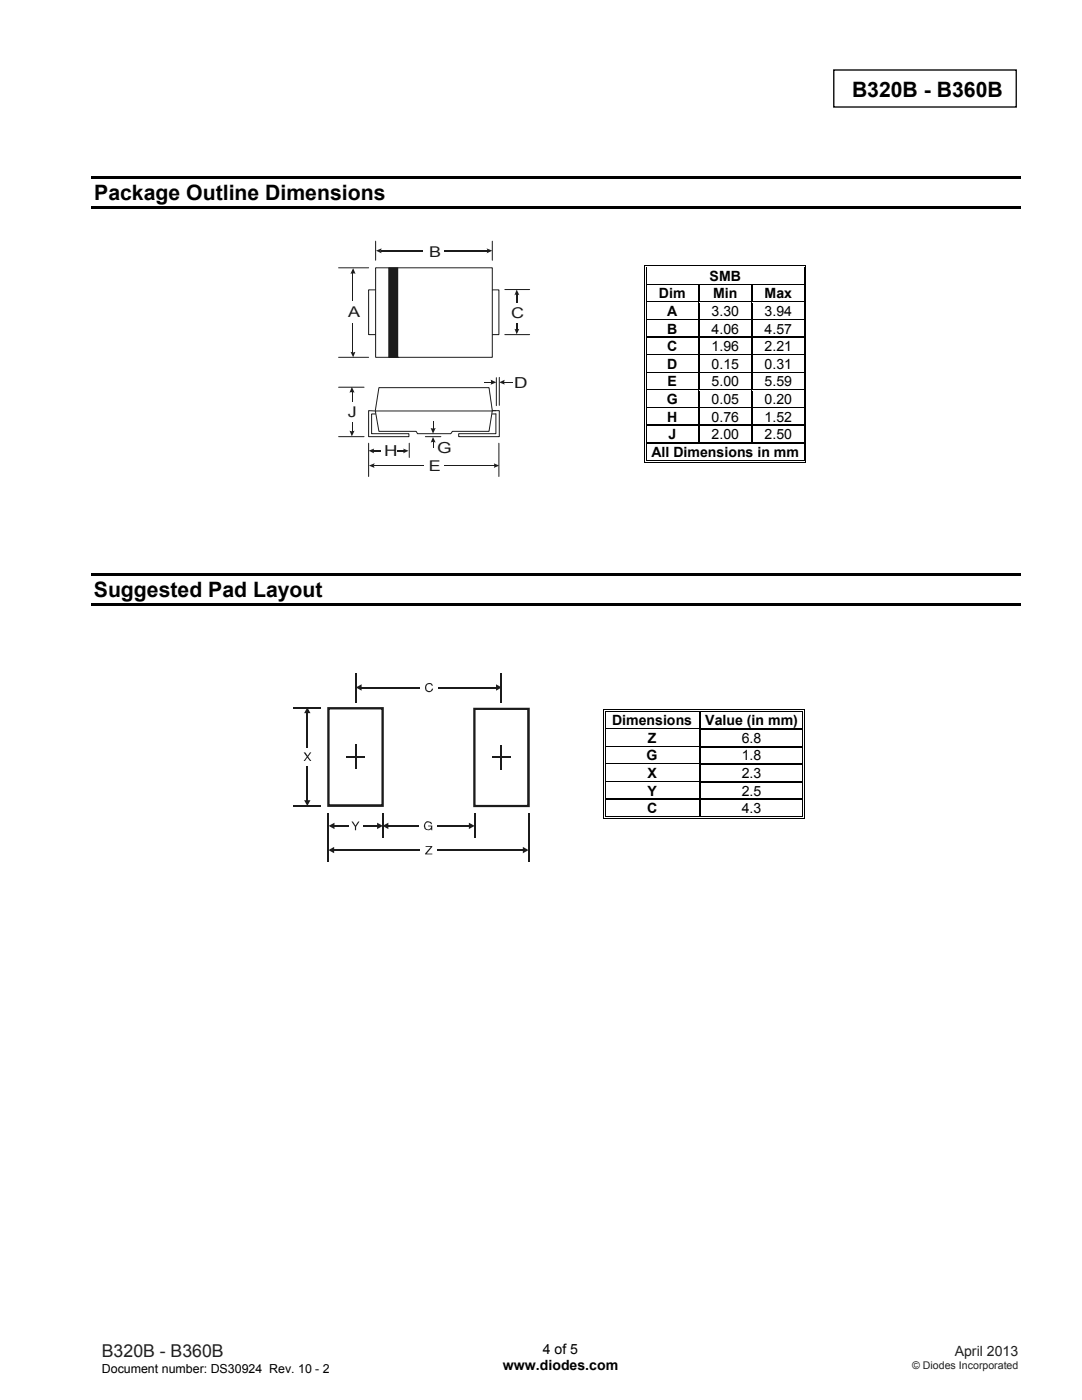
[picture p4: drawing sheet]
<svg xmlns="http://www.w3.org/2000/svg" width="216mm" height="279mm" viewBox="0 0 216 279" stroke-linecap="round" stroke-linejoin="round" font-family="sans-serif">
<path d="M166.4 14h36.4v7.4h-36.4z" fill="none" stroke="#000" stroke-width=".26"/>
<path d="M18.3 35.1h185.4v.5h-185.4zM18.3 41.2h185.4v.5h-185.4zM18.2 114.3h185.5v.6h-185.5zM18.2 120.4h185.5v.5h-185.5z" fill="#000"/>
<g fill="#fff">
<path d="M129.1 53.4h31.3v3.3h-31.3z"/>
<path d="M129.2 53.4h31.1v3.3h-31.1z"/>
</g>
<path d="M128.6 52.9h.2v.5h-.2zM128.6 52.9h.5v.2h-.5zM128.9 53.3h.2v.1h-.2z" fill="#000"/>
<path d="M129.1 53h31.3M129.1 53.3h31.3" fill="none" stroke="#000" stroke-width=".2"/>
<path d="M129.1 53.4h31.3z" fill="#fff"/>
<path d="M160.4 52.9h.5v.2h-.5zM160.4 53.3h.1v.1h-.1zM160.7 52.9h.2v.5h-.2z" fill="#000"/>
<path d="M128.7 53.4v3.3M129 53.4v3.3M160.4 53.4v3.3M160.8 53.4v3.3" fill="none" stroke="#000" stroke-width=".2"/>
<g fill="#fff">
<path d="M129.1 57h10.2v3.2h-10.2z"/>
<path d="M129.2 57h9.9v3.2h-9.9z"/>
<path d="M139.6 57h10.3v3.2h-10.3z"/>
<path d="M139.8 57h9.9v3.2h-9.9z"/>
<path d="M150.2 57h10.2v3.2h-10.2z"/>
<path d="M150.4 57h9.9v3.2h-9.9z"/>
</g>
<path d="M128.6 56.7h.2v.3h-.2zM128.9 56.7h.2v.3h-.2z" fill="#000"/>
<path d="M129.1 56.8h10.2" fill="none" stroke="#000" stroke-width=".25"/>
<path d="M129.1 56.9l10.2 .1z" fill="#fff"/>
<path d="M139.3 56.7h.3v.3h-.3z" fill="#000"/>
<path d="M139.6 56.8h10.3" fill="none" stroke="#000" stroke-width=".25"/>
<path d="M139.6 56.9l10.3 .1z" fill="#fff"/>
<path d="M149.9 56.7h.3v.3h-.3z" fill="#000"/>
<path d="M150.2 56.8h10.2" fill="none" stroke="#000" stroke-width=".25"/>
<path d="M150.2 56.9l10.2 .1z" fill="#fff"/>
<path d="M160.4 56.7h.1v.3h-.1zM160.7 56.7h.2v.3h-.2z" fill="#000"/>
<path d="M128.7 57v3.2M129 57v3.2M160.4 57v3.2M160.8 57v3.2" fill="none" stroke="#000" stroke-width=".2"/>
<path d="M139.4 57v3.2M150 57v3.2" fill="none" stroke="#000" stroke-width=".25"/>
<g fill="#fff">
<path d="M129.1 60.5h10.2v3.2h-10.2z"/>
<path d="M129.2 60.5h9.9v3.2h-9.9z"/>
<path d="M139.6 60.5h10.3v3.2h-10.3z"/>
<path d="M139.8 60.5h9.9v3.2h-9.9z"/>
<path d="M150.2 60.5h10.2v3.2h-10.2z"/>
<path d="M150.4 60.5h9.9v3.2h-9.9z"/>
</g>
<path d="M128.6 60.2h.2v.3h-.2zM128.9 60.2h.2v.3h-.2z" fill="#000"/>
<path d="M129.1 60.3h10.2" fill="none" stroke="#000" stroke-width=".25"/>
<path d="M129.1 60.5h10.2z" fill="#fff"/>
<path d="M139.3 60.2h.3v.3h-.3z" fill="#000"/>
<path d="M139.6 60.3h10.3" fill="none" stroke="#000" stroke-width=".25"/>
<path d="M139.6 60.5h10.3z" fill="#fff"/>
<path d="M149.9 60.2h.3v.3h-.3z" fill="#000"/>
<path d="M150.2 60.3h10.2" fill="none" stroke="#000" stroke-width=".25"/>
<path d="M150.2 60.5h10.2z" fill="#fff"/>
<path d="M160.4 60.2h.1v.3h-.1zM160.7 60.2h.2v.3h-.2z" fill="#000"/>
<path d="M128.7 60.5v3.2M129 60.5v3.2M160.4 60.5v3.2M160.8 60.5v3.2" fill="none" stroke="#000" stroke-width=".2"/>
<path d="M139.4 60.5v3.2M150 60.5v3.2" fill="none" stroke="#000" stroke-width=".25"/>
<g fill="#fff">
<path d="M129.1 64h10.2v3.2h-10.2z"/>
<path d="M129.2 64h9.9v3.2h-9.9z"/>
<path d="M139.6 64h10.3v3.2h-10.3z"/>
<path d="M139.8 64h9.9v3.2h-9.9z"/>
<path d="M150.2 64h10.2v3.2h-10.2z"/>
<path d="M150.4 64h9.9v3.2h-9.9z"/>
</g>
<path d="M128.6 63.7h.2v.3h-.2zM128.9 63.7h.2v.3h-.2z" fill="#000"/>
<path d="M129.1 63.8h10.2" fill="none" stroke="#000" stroke-width=".25"/>
<path d="M129.1 64h10.2z" fill="#fff"/>
<path d="M139.3 63.7h.3v.3h-.3z" fill="#000"/>
<path d="M139.6 63.8h10.3" fill="none" stroke="#000" stroke-width=".25"/>
<path d="M139.6 64h10.3z" fill="#fff"/>
<path d="M149.9 63.7h.3v.3h-.3z" fill="#000"/>
<path d="M150.2 63.8h10.2" fill="none" stroke="#000" stroke-width=".25"/>
<path d="M150.2 64h10.2z" fill="#fff"/>
<path d="M160.4 63.7h.1v.3h-.1zM160.7 63.7h.2v.3h-.2z" fill="#000"/>
<path d="M128.7 64v3.2M129 64v3.2M160.4 64v3.2M160.8 64v3.2" fill="none" stroke="#000" stroke-width=".2"/>
<path d="M139.4 64v3.2M150 64v3.2" fill="none" stroke="#000" stroke-width=".25"/>
<g fill="#fff">
<path d="M129.1 67.5h10.2v3.2h-10.2z"/>
<path d="M129.2 67.5h9.9v3.2h-9.9z"/>
<path d="M139.6 67.5h10.3v3.2h-10.3z"/>
<path d="M139.8 67.5h9.9v3.2h-9.9z"/>
<path d="M150.2 67.5h10.2v3.2h-10.2z"/>
<path d="M150.4 67.5h9.9v3.2h-9.9z"/>
</g>
<path d="M128.6 67.2h.2v.3h-.2zM128.9 67.2h.2v.3h-.2z" fill="#000"/>
<path d="M129.1 67.4h10.2" fill="none" stroke="#000" stroke-width=".25"/>
<path d="M129.1 67.5h10.2z" fill="#fff"/>
<path d="M139.3 67.2h.3v.3h-.3z" fill="#000"/>
<path d="M139.6 67.4h10.3" fill="none" stroke="#000" stroke-width=".25"/>
<path d="M139.6 67.5h10.3z" fill="#fff"/>
<path d="M149.9 67.2h.3v.3h-.3z" fill="#000"/>
<path d="M150.2 67.4h10.2" fill="none" stroke="#000" stroke-width=".25"/>
<path d="M150.2 67.5h10.2z" fill="#fff"/>
<path d="M160.4 67.2h.1v.3h-.1zM160.7 67.2h.2v.3h-.2z" fill="#000"/>
<path d="M128.7 67.5v3.2M129 67.5v3.2M160.4 67.5v3.2M160.8 67.5v3.2" fill="none" stroke="#000" stroke-width=".2"/>
<path d="M139.4 67.5v3.2M150 67.5v3.2" fill="none" stroke="#000" stroke-width=".25"/>
<g fill="#fff">
<path d="M129.1 71h10.2v3.2h-10.2z"/>
<path d="M129.2 71h9.9v3.2h-9.9z"/>
<path d="M139.6 71h10.3v3.2h-10.3z"/>
<path d="M139.8 71h9.9v3.2h-9.9z"/>
<path d="M150.2 71h10.2v3.2h-10.2z"/>
<path d="M150.4 71h9.9v3.2h-9.9z"/>
</g>
<path d="M128.6 70.7h.2v.3h-.2zM128.9 70.7h.2v.3h-.2z" fill="#000"/>
<path d="M129.1 70.9h10.2" fill="none" stroke="#000" stroke-width=".25"/>
<path d="M129.1 71h10.2z" fill="#fff"/>
<path d="M139.3 70.7h.3v.3h-.3z" fill="#000"/>
<path d="M139.6 70.9h10.3" fill="none" stroke="#000" stroke-width=".25"/>
<path d="M139.6 71h10.3z" fill="#fff"/>
<path d="M149.9 70.7h.3v.3h-.3z" fill="#000"/>
<path d="M150.2 70.9h10.2" fill="none" stroke="#000" stroke-width=".25"/>
<path d="M150.2 71h10.2z" fill="#fff"/>
<path d="M160.4 70.7h.1v.3h-.1zM160.7 70.7h.2v.3h-.2z" fill="#000"/>
<path d="M128.7 71v3.2M129 71v3.2M160.4 71v3.2M160.8 71v3.2" fill="none" stroke="#000" stroke-width=".2"/>
<path d="M139.4 71v3.2M150 71v3.2" fill="none" stroke="#000" stroke-width=".25"/>
<g fill="#fff">
<path d="M129.1 74.5h10.2v3.2h-10.2z"/>
<path d="M129.2 74.5h9.9v3.2h-9.9z"/>
<path d="M139.6 74.5h10.3v3.2h-10.3z"/>
<path d="M139.8 74.5h9.9v3.2h-9.9z"/>
<path d="M150.2 74.5h10.2v3.2h-10.2z"/>
<path d="M150.4 74.5h9.9v3.2h-9.9z"/>
</g>
<path d="M128.6 74.2h.2v.3h-.2zM128.9 74.2h.2v.3h-.2z" fill="#000"/>
<path d="M129.1 74.4h10.2" fill="none" stroke="#000" stroke-width=".25"/>
<path d="M129.1 74.5h10.2z" fill="#fff"/>
<path d="M139.3 74.2h.3v.3h-.3z" fill="#000"/>
<path d="M139.6 74.4h10.3" fill="none" stroke="#000" stroke-width=".25"/>
<path d="M139.6 74.5h10.3z" fill="#fff"/>
<path d="M149.9 74.2h.3v.3h-.3z" fill="#000"/>
<path d="M150.2 74.4h10.2" fill="none" stroke="#000" stroke-width=".25"/>
<path d="M150.2 74.5h10.2z" fill="#fff"/>
<path d="M160.4 74.2h.1v.3h-.1zM160.7 74.2h.2v.3h-.2z" fill="#000"/>
<path d="M128.7 74.5v3.2M129 74.5v3.2M160.4 74.5v3.2M160.8 74.5v3.2" fill="none" stroke="#000" stroke-width=".2"/>
<path d="M139.4 74.5v3.2M150 74.5v3.2" fill="none" stroke="#000" stroke-width=".25"/>
<g fill="#fff">
<path d="M129.1 78h10.2v3.3h-10.2z"/>
<path d="M129.2 78h9.9v3.3h-9.9z"/>
<path d="M139.6 78h10.3v3.3h-10.3z"/>
<path d="M139.8 78h9.9v3.3h-9.9z"/>
<path d="M150.2 78h10.2v3.3h-10.2z"/>
<path d="M150.4 78h9.9v3.3h-9.9z"/>
</g>
<path d="M128.6 77.7h.2v.3h-.2zM128.9 77.7h.2v.3h-.2z" fill="#000"/>
<path d="M129.1 77.9h10.2" fill="none" stroke="#000" stroke-width=".25"/>
<path d="M129.1 78h10.2z" fill="#fff"/>
<path d="M139.3 77.7h.3v.3h-.3z" fill="#000"/>
<path d="M139.6 77.9h10.3" fill="none" stroke="#000" stroke-width=".25"/>
<path d="M139.6 78h10.3z" fill="#fff"/>
<path d="M149.9 77.7h.3v.3h-.3z" fill="#000"/>
<path d="M150.2 77.9h10.2" fill="none" stroke="#000" stroke-width=".25"/>
<path d="M150.2 78h10.2z" fill="#fff"/>
<path d="M160.4 77.7h.1v.3h-.1zM160.7 77.7h.2v.3h-.2z" fill="#000"/>
<path d="M128.7 78v3.3M129 78v3.3M160.4 78v3.3M160.8 78v3.3" fill="none" stroke="#000" stroke-width=".2"/>
<path d="M139.4 78v3.3M150 78v3.3" fill="none" stroke="#000" stroke-width=".25"/>
<g fill="#fff">
<path d="M129.1 81.5h10.2v3.3h-10.2z"/>
<path d="M129.2 81.5h9.9v3.3h-9.9z"/>
<path d="M139.6 81.5h10.3v3.3h-10.3z"/>
<path d="M139.8 81.5h9.9v3.3h-9.9z"/>
<path d="M150.2 81.5h10.2v3.3h-10.2z"/>
<path d="M150.4 81.5h9.9v3.3h-9.9z"/>
</g>
<path d="M128.6 81.3h.2v.2h-.2zM128.9 81.3h.2v.2h-.2z" fill="#000"/>
<path d="M129.1 81.4h10.2" fill="none" stroke="#000" stroke-width=".25"/>
<path d="M129.1 81.5h10.2z" fill="#fff"/>
<path d="M139.3 81.3h.3v.2h-.3z" fill="#000"/>
<path d="M139.6 81.4h10.3" fill="none" stroke="#000" stroke-width=".25"/>
<path d="M139.6 81.5h10.3z" fill="#fff"/>
<path d="M149.9 81.3h.3v.2h-.3z" fill="#000"/>
<path d="M150.2 81.4h10.2" fill="none" stroke="#000" stroke-width=".25"/>
<path d="M150.2 81.5h10.2z" fill="#fff"/>
<path d="M160.4 81.3h.1v.2h-.1zM160.7 81.3h.2v.2h-.2z" fill="#000"/>
<path d="M128.7 81.5v3.3M129 81.5v3.3M160.4 81.5v3.3M160.8 81.5v3.3" fill="none" stroke="#000" stroke-width=".2"/>
<path d="M139.4 81.5v3.3M150 81.5v3.3" fill="none" stroke="#000" stroke-width=".25"/>
<g fill="#fff">
<path d="M129.1 85h10.2v3.3h-10.2z"/>
<path d="M129.2 85h9.9v3.3h-9.9z"/>
<path d="M139.6 85h10.3v3.3h-10.3z"/>
<path d="M139.8 85h9.9v3.3h-9.9z"/>
<path d="M150.2 85h10.2v3.3h-10.2z"/>
<path d="M150.4 85h9.9v3.3h-9.9z"/>
</g>
<path d="M128.6 84.8h.2v.2h-.2zM128.9 84.8h.2v.2h-.2z" fill="#000"/>
<path d="M129.1 84.9h10.2" fill="none" stroke="#000" stroke-width=".25"/>
<path d="M129.1 85h10.2z" fill="#fff"/>
<path d="M139.3 84.8h.3v.2h-.3z" fill="#000"/>
<path d="M139.6 84.9h10.3" fill="none" stroke="#000" stroke-width=".25"/>
<path d="M139.6 85h10.3z" fill="#fff"/>
<path d="M149.9 84.8h.3v.2h-.3z" fill="#000"/>
<path d="M150.2 84.9h10.2" fill="none" stroke="#000" stroke-width=".25"/>
<path d="M150.2 85h10.2z" fill="#fff"/>
<path d="M128.6 88.3h.2v.3h-.2zM128.6 92.2h.5v.1h-.5zM128.9 88.3h.2v.3h-.2zM128.9 91.8h.2v.2h-.2zM160.4 84.8h.1v.2h-.1zM160.4 88.3h.1v.3h-.1zM160.4 92.2h.5v.1h-.5zM160.4 91.8h.1v.2h-.1zM160.7 84.8h.2v.2h-.2zM160.7 88.3h.2v.3h-.2zM160.7 91.8h.2v.5h-.2z" fill="#000"/>
<path d="M128.7 85v3.3M128.7 88.6v3.7M129 85v3.3M129 88.6v3.2M129.1 92.2h31.3M129.1 91.9h31.3M160.4 85v3.3M160.4 88.6v3.2M160.8 85v3.3M160.8 88.6v3.2" fill="none" stroke="#000" stroke-width=".2"/>
<path d="M129.1 88.4h31.3M139.4 85v3.3M150 85v3.3" fill="none" stroke="#000" stroke-width=".25"/>
<g fill="#fff">
<path d="M120.9 142.1h18.6v3.3h-18.6z"/>
<path d="M121.3 142.1h17.7v3.3h-17.7z"/>
</g>
<path d="M120.4 141.6h.1v.5h-.1zM120.4 141.6h.5v.2h-.5zM120.7 141.9h.2v.2h-.2z" fill="#000"/>
<path d="M120.9 141.7h18.7M120.9 142h18.7" fill="none" stroke="#000" stroke-width=".2"/>
<path d="M120.9 142.1h18.7z" fill="#fff"/>
<path d="M139.6 142.1h.2zM139.6 141.6h.5v.2h-.5zM139.6 141.9h.5v.2h-.5zM160.1 141.6h.5v.2h-.5zM160.1 141.9h.1v.2h-.1zM160.4 141.6h.2v.5h-.2z" fill="#000"/>
<path d="M120.5 142.1v3.3M120.8 142.1v3.3M140.1 141.7h20M140.1 142h20M160.1 142.1v3.3M160.5 142.1v3.3" fill="none" stroke="#000" stroke-width=".2"/>
<path d="M139.7 142.1v3.3" fill="none" stroke="#000" stroke-width=".25"/>
<g fill="#fff">
<path d="M120.9 145.6h18.6v3.3h-18.6z"/>
<path d="M121.3 145.6h17.7v3.3h-17.7z"/>
</g>
<path d="M120.4 145.4h.1v.2h-.1zM120.7 145.4h.2v.2h-.2z" fill="#000"/>
<path d="M120.9 145.5h18.7" fill="none" stroke="#000" stroke-width=".25"/>
<path d="M120.9 145.6h18.7z" fill="#fff"/>
<path d="M139.6 145.4h.2v.2h-.2zM160.1 145.4h.1v.2h-.1zM160.4 145.4h.2v.2h-.2z" fill="#000"/>
<path d="M139.7 145.6v3.3M139.8 145.5h20.3" fill="none" stroke="#000" stroke-width=".25"/>
<path d="M120.5 145.6v3.3M120.8 145.6v3.3M160.1 145.6v3.3M160.5 145.6v3.3" fill="none" stroke="#000" stroke-width=".2"/>
<g fill="#fff">
<path d="M120.9 149.2h18.6v3.2h-18.6z"/>
<path d="M121.3 149.2h17.7v3.2h-17.7z"/>
</g>
<path d="M120.4 148.9h.1v.3h-.1zM120.7 148.9h.2v.3h-.2z" fill="#000"/>
<path d="M120.9 149h18.7" fill="none" stroke="#000" stroke-width=".25"/>
<path d="M120.9 149.1l18.7 .1z" fill="#fff"/>
<path d="M139.6 148.9h.2v.3h-.2zM160.1 148.9h.1v.3h-.1zM160.4 148.9h.2v.3h-.2z" fill="#000"/>
<path d="M139.7 149.2v3.2M139.8 149h20.3" fill="none" stroke="#000" stroke-width=".25"/>
<path d="M120.5 149.2v3.2M120.8 149.2v3.2M160.1 149.2v3.2M160.5 149.2v3.2" fill="none" stroke="#000" stroke-width=".2"/>
<g fill="#fff">
<path d="M120.9 152.7h18.6v3.2h-18.6z"/>
<path d="M121.3 152.7h17.7v3.2h-17.7z"/>
</g>
<path d="M120.4 152.4h.1v.3h-.1zM120.7 152.4h.2v.3h-.2z" fill="#000"/>
<path d="M120.9 152.5h18.7" fill="none" stroke="#000" stroke-width=".25"/>
<path d="M120.9 152.7h18.7z" fill="#fff"/>
<path d="M139.6 152.4h.2v.3h-.2zM160.1 152.4h.1v.3h-.1zM160.4 152.4h.2v.3h-.2z" fill="#000"/>
<path d="M139.7 152.7v3.2M139.8 152.5h20.3" fill="none" stroke="#000" stroke-width=".25"/>
<path d="M120.5 152.7v3.2M120.8 152.7v3.2M160.1 152.7v3.2M160.5 152.7v3.2" fill="none" stroke="#000" stroke-width=".2"/>
<g fill="#fff">
<path d="M120.9 156.2h18.6v3.2h-18.6z"/>
<path d="M121.3 156.2h17.7v3.2h-17.7z"/>
</g>
<path d="M120.4 155.9h.1v.3h-.1zM120.7 155.9h.2v.3h-.2z" fill="#000"/>
<path d="M120.9 156h18.7" fill="none" stroke="#000" stroke-width=".25"/>
<path d="M120.9 156.2h18.7z" fill="#fff"/>
<g fill="#000">
<path d="M120.4 159.4h.1v.3h-.1zM120.7 159.4h.2v.3h-.2zM139.6 155.9h.2v.3h-.2zM139.6 159.4h.2v.3h-.2zM160.1 155.9h.1v.3h-.1zM160.1 159.4h.1v.3h-.1zM160.4 155.9h.2v.3h-.2zM160.4 159.4h.2v.3h-.2zM120.4 163.3h.5v.1h-.5zM120.7 162.9h.2v.2h-.2zM139.6 162.9h.5v.2h-.5zM160.1 163.3h.5v.1h-.5z"/>
<path d="M160.1 162.9h.1v.2h-.1zM160.4 162.9h.2v.5h-.2z"/>
</g>
<path d="M120.9 159.6h18.7M139.7 156.2v3.2M139.7 159.7v3.2M139.8 156h20.3M139.8 159.6h20.3" fill="none" stroke="#000" stroke-width=".25"/>
<path d="M120.5 156.2v3.2M120.5 159.7v3.7M120.8 156.2v3.2M120.8 159.7v3.2M160.1 156.2v3.2M160.1 159.7v3.2M160.5 156.2v3.2M160.5 159.7v3.2M120.9 163.4h39.2M120.9 163h18.7M140.1 163h20" fill="none" stroke="#000" stroke-width=".2"/>
<path d="M73.6 90l1.1-.5-.2 .3 .2 .7z" fill-rule="evenodd" fill="#1f1a17"/>
<path d="M74.5 90h6.1" fill="none" stroke="#1f1a17" stroke-width=".21"/>
<path d="M80.4 89.5l1.1 .5-1.1 .5 .1-.2z" fill-rule="evenodd" fill="#1f1a17"/>
<path d="M76.1 88.1h3.1v3.4h-3.1z" fill="#fff"/>
<path d="M98.1 57.8h1.4v9h-1.5" fill="none" stroke="#1f1a17" stroke-width=".2"/>
<path d="M75 53.4h23.2v17.9h-23.2z" fill="#fff"/>
<path d="M75 53.4h23.2v17.9h-23.2zM75 57.8h-1.4v9h1.4" fill="none" stroke="#1f1a17" stroke-width=".2"/>
<path d="M77.6 53.4h1.8v17.9h-1.8z" fill="#1f1a17"/>
<path d="M67.6 53.4h6M75 48.1v3.8M77.6 53.4h1.8v17.9h-1.8zM98.2 48.1v3.8M100.7 57.8h5M67.6 71.3h6M79.4 71.3h.1M100.7 66.8h5" fill="none" stroke="#1f1a17" stroke-width=".2"/>
<path d="M70.5 53.5l.4 1.1h-1z" fill-rule="evenodd" fill="#1f1a17"/>
<path d="M70.4 54.5v15.8" fill="none" stroke="#1f1a17" stroke-width=".2"/>
<g fill="#1f1a17">
<path d="M69.9 70.2l.3 .1 .7-.1-.4 1.1z" fill-rule="evenodd"/>
<path d="M75 50l1.1-.4a.84 .84 0 0 0 0 .9z" fill-rule="evenodd"/>
</g>
<path d="M76 50.1h21.3" fill="none" stroke="#1f1a17" stroke-width=".21"/>
<g fill="#1f1a17">
<path d="M97.1 49.6l1.1 .4-1.1 .5 .2-.3z" fill-rule="evenodd"/>
<path d="M103.1 57.8l.5 1.1-.3-.1-.6 .1z" fill-rule="evenodd"/>
</g>
<path d="M103.1 58.8v7" fill="none" stroke="#1f1a17" stroke-width=".21"/>
<path d="M102.7 65.6l.2 .1 .7-.1-.5 1.1z" fill-rule="evenodd" fill="#1f1a17"/>
<g fill="#fff">
<path d="M68.9 60h3.1v4.3h-3.1z"/>
<path d="M84.6 48.5h4v3.4h-4z"/>
<path d="M101.7 60.4h2.7v3.9h-2.7z"/>
</g>
<path d="M75.6 77.4h22l.6 4.6-.6 4.1h-7.3l-.3 .5h-6.7l-.3-.5h-7.4l-.7-4.1z" fill-rule="evenodd" fill="#fff"/>
<path d="M67.6 77.3h5M75.6 77.4h22l.6 4.6-.6 4.1h-7.3l-.3 .5h-6.7l-.3-.5h-7.4l-.7-4.1zM67.6 87.1h5M98.3 82h-24.7v5.1h8v-.5h-7.5v-4h.9M99 82h-.8h1.4v5.1h-8.1v-.5h7.5v-4h-.8" fill="none" stroke="#1f1a17" stroke-width=".2"/>
<path d="M70.2 77.2l.5 1.1h-1z" fill-rule="evenodd" fill="#1f1a17"/>
<path d="M70.2 78.2v7.9" fill="none" stroke="#1f1a17" stroke-width=".2"/>
<path d="M69.7 86l.4 .1 .6-.1-.5 1.1z" fill-rule="evenodd" fill="#1f1a17"/>
<path d="M99 75.4v5.6M99.6 75.3v5.6" fill="none" stroke="#1f1a17" stroke-width=".2"/>
<g fill="#1f1a17">
<path d="M96.5 76.2h1.5v.2h-1.5z"/>
<path d="M100.6 76.2h1.7v.2h-1.7z"/>
</g>
<g fill="#1f1a17">
<path d="M97.9 75.8l1.1 .5-1.1 .5z" fill-rule="evenodd"/>
<path d="M99.6 76.3l1.1-.5-.1 .3 .1 .7z" fill-rule="evenodd"/>
</g>
<path d="M73.6 88.5v6.6M99.5 88.5v6.6" fill="none" stroke="#1f1a17" stroke-width=".2"/>
<path d="M73.6 92.9l1.1-.4-.1 .2 .1 .7z" fill-rule="evenodd" fill="#1f1a17"/>
<path d="M74.6 93h24" fill="none" stroke="#1f1a17" stroke-width=".2"/>
<path d="M98.5 92.5l1.1 .4-1.1 .5 .1-.3z" fill-rule="evenodd" fill="#1f1a17"/>
<path d="M81.7 88.5v2.8M84.9 87.1h3.1" fill="none" stroke="#1f1a17" stroke-width=".2"/>
<g fill="#1f1a17">
<path d="M86.3 84.1h.2v1.5h-.2z"/>
<path d="M86.3 88.2h.2v1h-.2z"/>
</g>
<g fill="#1f1a17">
<path d="M85.9 85.4l.5 .2 .5-.2-.5 1.2z" fill-rule="evenodd"/>
<path d="M86.4 87.2l.5 1.1-.2-.1-.8 .1z" fill-rule="evenodd"/>
</g>
<g fill="#fff">
<path d="M84.6 91.3h3.8v3.3h-3.8z"/>
<path d="M68.6 80.2h2.9v3.9h-2.9z"/>
</g>
<g fill="#1f1a17">
<path d="M65.5 141.1h10.8v.5h-10.8zM76.3 141.1h.3v.3h-.3zM76.1 141.4h.5v19.4h-.5zM76.3 160.8h.3v.2h-.3zM65.5 160.5h10.8v.5h-10.8zM65.3 160.8h.2v.2h-.2zM65.3 141.4h.5v19.4h-.5zM65.3 141.1h.2v.3h-.2z"/>
<path d="M94.7 141.2h10.7v.5h-10.7zM105.4 141.2h.3v.3h-.3zM105.2 141.5h.5v19.3h-.5zM105.4 160.8h.3v.3h-.3zM94.7 160.6h10.7v.5h-10.7zM94.4 160.8h.3v.3h-.3zM94.4 141.5h.5v19.3h-.5zM94.4 141.2h.3v.3h-.3z"/>
</g>
<path d="M70.9 134.3v6M100.1 134.3v6" fill="none" stroke="#1f1a17" stroke-width=".23"/>
<path d="M71 137.2l1.2-.6v1.2l-1.2-.6 1.2-.6z" fill-rule="evenodd" fill="#1f1a17"/>
<path d="M72 137.2h27.1" fill="none" stroke="#1f1a17" stroke-width=".23"/>
<path d="M99 136.6l1.1 .6-1.1 .6v-1.2l1.1 .6z" fill-rule="evenodd" fill="#1f1a17"/>
<path d="M58.5 141.4h5.4" fill="none" stroke="#1f1a17" stroke-width=".21"/>
<path d="M58.5 160.8h5.4" fill="none" stroke="#1f1a17" stroke-width=".28"/>
<path d="M61.3 141.2l.7 1.1h-1.3l.6-1.1 .7 1.1z" fill-rule="evenodd" fill="#1f1a17"/>
<path d="M61.4 142.2v17.6" fill="none" stroke="#1f1a17" stroke-width=".28"/>
<path d="M60.7 159.7h1.3l-.7 1.1 .7-1.1-.7 1.1z" fill-rule="evenodd" fill="#1f1a17"/>
<path d="M65.5 162.4v9.7M105.5 162.4v9.7" fill="none" stroke="#1f1a17" stroke-width=".23"/>
<path d="M94.7 162.4v4.8" fill="none" stroke="#1f1a17" stroke-width=".28"/>
<path d="M76.3 162.4v4.8" fill="none" stroke="#1f1a17" stroke-width=".21"/>
<path d="M65.5 169.7l1.2-.7v1.3l-1.2-.6 1.2-.7z" fill-rule="evenodd" fill="#1f1a17"/>
<path d="M66.6 169.7h37.8" fill="none" stroke="#1f1a17" stroke-width=".23"/>
<g fill="#1f1a17">
<path d="M104.3 169l1.2 .7-1.2 .6v-1.3l1.2 .7z" fill-rule="evenodd"/>
<path d="M76.3 164.8l1.2-.6v1.3l-1.2-.7 1.2-.6z" fill-rule="evenodd"/>
</g>
<path d="M77.4 164.8h16.2" fill="none" stroke="#1f1a17" stroke-width=".21"/>
<g fill="#1f1a17">
<path d="M93.6 164.2l1.1 .6-1.1 .7v-1.3l1.1 .6z" fill-rule="evenodd"/>
<path d="M65.6 164.8l1.1-.6v1.3l-1.1-.7 1.1-.6z" fill-rule="evenodd"/>
</g>
<path d="M66.6 164.8h8.7" fill="none" stroke="#1f1a17" stroke-width=".28"/>
<path d="M75.2 164.2l1.2 .6-1.2 .7v-1.3l1.2 .6z" fill-rule="evenodd" fill="#1f1a17"/>
<path d="M83.9 167.2h3.2v4.9h-3.2z" fill="#fff"/>
<path d="M84.9 168.8h1.4v.2l-1.1 1.3h1.1v.2h-1.5v-.2l1.2-1.3h-1.1z" fill-rule="evenodd" fill="#1f1a17"/>
<path d="M58.7 149.3h5.3v3.4h-5.3z" fill="#fff"/>
<path d="M60.6 150.2h.3l.5 .6 .4-.6h.3l-.6 .8 .6 .9h-.3l-.5-.7-.4 .7h-.3l.6-.9z" fill-rule="evenodd" fill="#1f1a17"/>
<path d="M83.8 134.2h3.5v6h-3.5z" fill="#fff"/>
<path d="M85.2 136.5l.2-.2a.66 .66 0 0 1 1 .6h-.3a.61 .61 0 0 0-.8-.3 .61 .61 0 0 0-.2 .9 .56 .56 0 0 0 .6 .4 .56 .56 0 0 0 .5-.5h.2a.88 .88 0 0 1-1.4 .5 .88 .88 0 0 1 .2-1.4z" fill-rule="evenodd" fill="#1f1a17"/>
<g fill="#fff">
<path d="M83.7 162.3h3.4v4.9h-3.4z"/>
<path d="M69.6 162.3h2.7v4.9h-2.7z"/>
</g>
<g fill="#1f1a17">
<path d="M85 164a.85 .85 0 0 1 1.2 .5h-.2a.6 .6 0 0 0-.8-.4 .6 .6 0 0 0-.4 .7 .61 .61 0 0 0 .6 .7 .61 .61 0 0 0 .6-.6h-.6v-.1h.9v.9h-.2l-.1-.2a.91 .91 0 0 1-1.4-.2 .91 .91 0 0 1 .4-1.3z" fill-rule="evenodd"/>
<path d="M70.1 164h.3l.5 .8 .6-.8h.2l-.6 1v.7h-.3v-.7z" fill-rule="evenodd"/>
</g>
<path d="M69.1 151.1h3.7M70.9 148.6v4.9M100 148.7v4.9" fill="none" stroke="#1f1a17" stroke-width=".23"/>
<path d="M98.2 151.2h3.7" fill="none" stroke="#1f1a17" stroke-width=".28"/>
<g font-size="4.2">
<text x="170" y="19.3">B320B - B360B</text>
<text x="18.8" y="39.9">Package Outline Dimensions</text>
<text x="18.7" y="119.2">Suggested Pad Layout</text>
</g>
<text font-size="3.5" fill="#231f20" x="20.3" y="270.9">B320B - B360B</text>
<g font-size="3" fill="#1f1a17">
<text x="85.7" y="51.2">B</text>
<text x="69.5" y="63.2">A</text>
<text x="102" y="63.4">C</text>
<text x="102.6" y="77.4">D</text>
<text x="69.4" y="83.2">J</text>
<text x="76.7" y="91.1">H</text>
<text x="85.6" y="94">E</text>
<text x="87.2" y="90.4">G</text>
</g>
<g font-size="2.8">
<text x="131.5" y="59.6">Dim</text>
<text x="141.6" y="56">SMB</text>
<text x="142.3" y="59.6">Min</text>
<text x="152.6" y="59.6">Max</text>
<text x="133.1" y="63.1">A</text>
<text x="142" y="63.1">3.30</text>
<text x="152.6" y="63.1">3.94</text>
<text x="133.1" y="66.6">B</text>
<text x="133.1" y="70.1">C</text>
<text x="142" y="66.6">4.06</text>
<text x="142" y="70.1">1.96</text>
<text x="152.6" y="66.6">4.57</text>
<text x="152.6" y="70.1">2.21</text>
<text x="133.1" y="73.6">D</text>
<text x="133.2" y="77.1">E</text>
<text x="142" y="73.6">0.15</text>
<text x="142" y="77.1">5.00</text>
<text x="152.6" y="73.6">0.31</text>
<text x="152.6" y="77.1">5.59</text>
<text x="133.1" y="80.6">G</text>
<text x="142" y="80.6">0.05</text>
<text x="152.6" y="80.6">0.20</text>
<text x="133.1" y="84.1">H</text>
<text x="133.4" y="87.6">J</text>
<text x="142" y="84.1">0.76</text>
<text x="142" y="87.6">2.00</text>
<text x="152.6" y="84.1">1.52</text>
<text x="152.6" y="87.6">2.50</text>
<text x="130" y="91.1">All Dimensions in mm</text>
<text x="122.1" y="144.7">Dimensions</text>
<text x="129.3" y="148.3">Z</text>
<text x="140.7" y="144.7">Value (in mm)</text>
<text x="148" y="148.3">6.8</text>
<text x="129" y="151.8">G</text>
<text x="129.2" y="155.3">X</text>
<text x="148" y="155.3">2.3</text>
<text x="148" y="151.8">1.8</text>
<text x="129.2" y="158.8">Y</text>
<text x="148" y="158.8">2.5</text>
<text x="129.1" y="162.3">C</text>
<text x="148" y="162.3">4.3</text>
<text x="100.3" y="273.5">www.diodes.com</text>
<text x="108.3" y="270.2">4 of 5</text>
</g>
<text font-size="2.8" fill="#231f20" x="190.5" y="270.6">April 2013</text>
<text font-size="2.5" x="20.3" y="274">Document number: DS30924 Rev. 10 - 2</text>
<text font-size="2.1" fill="#231f20" x="182" y="273.2">© Diodes Incorporated</text>
</svg>
